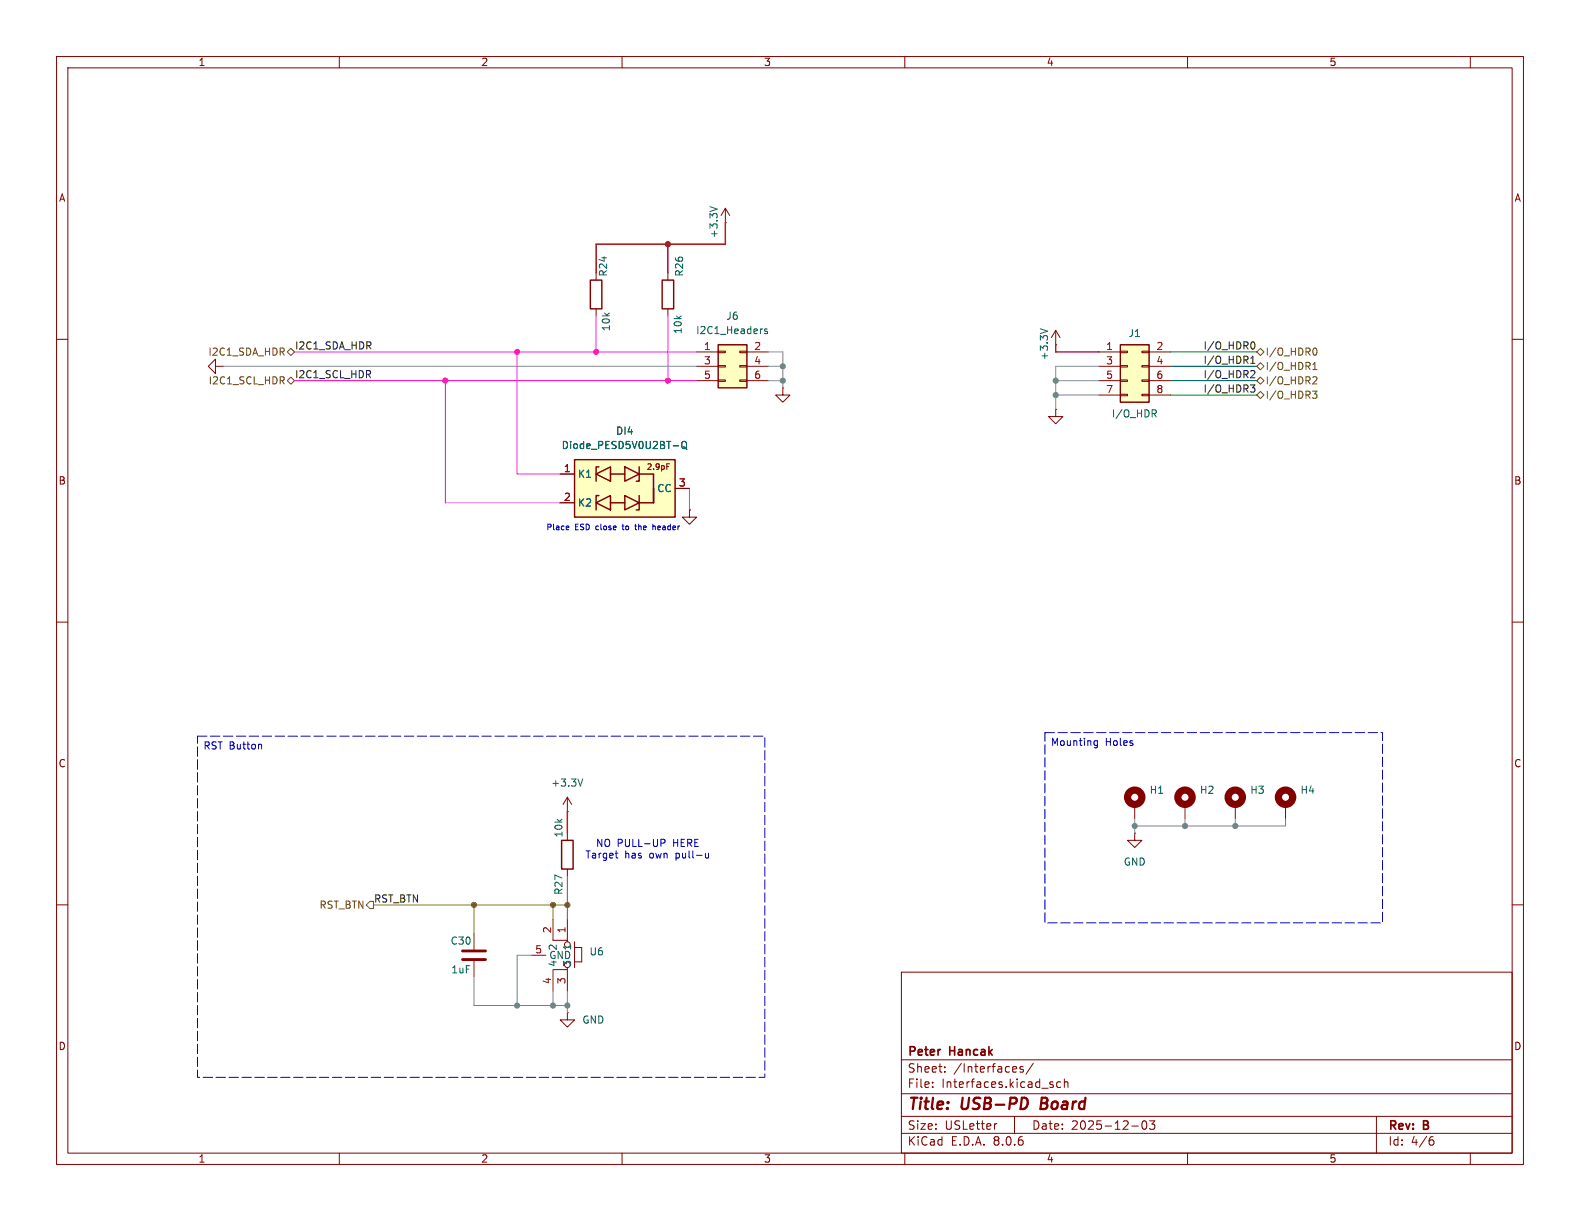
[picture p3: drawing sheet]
<svg xmlns="http://www.w3.org/2000/svg" width="279mm" height="216mm" viewBox="0 0 279 216" stroke-linecap="round" stroke-linejoin="round" font-family="sans-serif">
<g fill="none" stroke="#840000" stroke-width=".18">
<path d="M10 10h259.4v195.9h-259.4zM12 12h255.4v191.9h-255.4zM60 10v2M110 10v2M160 10v2M210 10v2M260 10v2M10 60h2M267.4 60h2M186.7 72.4v1.3h-1.3l1.3 1.2 1.3-1.2h-1.3M186.7 72.4h.1M10 110h2"/>
<path d="M267.4 110h2M10 160h2M100.3 143.5h.1M100.3 141l.8 1.2M100.3 141v2.5M100.3 147.3v1.3M100.3 153.7v1.2M100.3 141l-.7 1.2M200.7 142.2v2.6M227.3 142.2v2.6M267.4 160h2M83.8 165.1v2.8"/>
<path d="M83.8 169.9v2.8M94 168.9h2.5M97.8 162.6v3.7h2.5v.2M97.8 171.6v3.7M100.3 171.2v.3h-2.5M100.3 179.1v1.2h-1.2l1.2 1.3 1.3-1.3h-1.3M100.3 179.1h.1M100.3 162.6v3.7M100.3 171.6v3.7M101.6 166.5v4.6M101.6 167.5h1.3v2.6h-1.3M159.4 171.9h108v32h-108z"/>
<path d="M159.4 197.4h108M159.4 193.4h108M159.4 187.4h108M164.9 192.1v.2M164.9 191.4v.1M167.1 189.4v.2M167.1 188.7v.1M176.3 198.7l-.3 .1M179.4 197.4v3M179.7 188.7l.1 .2-.7 .2M180.9 188.7l-.3-.1-.2 .2v.2l.5 .2v.3h-.5M182.7 188l-1.3 1.9"/>
<path d="M186.1 191.8l.2 .2-.2 .3M186.1 191.3l.1 .1M187.6 191.4l-.5-.1-.2 .3v.4l.1 .2h.6M188.2 191.4l.2-.1 .4 .1 .1 .9M188.2 190.8v1.5M200.1 199.1h1.2M202.1 198.3l.2-.1a.81 .81 0 0 1 .6 .6 .81 .81 0 0 1-.3 .8l-.2 .1a.81 .81 0 0 1-.3-1.4zM203.3 198.2h.9l-.5 .6 .4 .1v.6l-.2 .2h-.4l-.2-.2M243.4 197.4v6.5M60 203.9v2M110 203.9v2M159.4 200.4h108"/>
<path d="M160 203.9v2M210 203.9v2M253 201.6h.3l.3 .2-.1 .5-.5 .2M253.4 201l-.4 .1M260 203.9v2"/>
<circle cx="100.3" cy="167" r=".51"/>
</g>
<path d="M184.2 194.1l-.2 2h.7" fill="none" stroke="#840000" stroke-width=".4"/>
<g fill="none" stroke="#840000" stroke-width="1.3">
<circle cx="200.7" cy="141" r="1.27"/>
<circle cx="227.3" cy="141" r="1.27"/>
</g>
<path d="M103.1 137.7l-.5 1.3" fill="none" stroke="#006464" stroke-width=".18"/>
<path d="M99.3 148.6h2v5.1h-2z" fill="none" stroke="#840000" stroke-width=".25"/>
<path d="M81.8 168.1h4.1M81.8 169.7h4.1" fill="none" stroke="#840000" stroke-width=".51"/>
<path d="M198.1 61h5.1v10.1h-5.1z" fill="#ffffc2"/>
<g fill="none" stroke="#840000" stroke-width=".18">
<path d="M38.1 64.8v-1.3l-1.3 1.3 1.3 1.2v-1.2h1.3M39.4 64.8h.1M138.4 68.6v1.3h1.3l-1.3 1.2-1.2-1.2h1.2M138.4 68.6h.1M194.3 62.2h3.8M194.3 64.8h3.8M194.3 67.3h3.8M194.3 69.9h3.8M198.1 69.7h1.3v.3h-1.3zM198.1 67.2h1.3v.2h-1.3zM198.1 64.6h1.3v.3h-1.3zM198.1 62.1h1.3v.3h-1.3z"/>
<path d="M201.9 69.7h1.3v.3h-1.3zM201.9 67.2h1.3v.2h-1.3zM201.9 64.6h1.3v.3h-1.3zM201.9 62.1h1.3v.3h-1.3zM203.2 62.2h3.8M203.2 64.8h3.8M203.2 67.3h3.8M203.2 69.9h3.8M200.7 147.3v1.3h1.2l-1.2 1.3-1.3-1.3h1.3M200.7 147.3h.1M218.4 142.2v2.6"/>
</g>
<path d="M198.1 61h5.1v10.1h-5.1z" fill="none" stroke="#840000" stroke-width=".25"/>
<path d="M204 73.1l.5 .6M204.2 72.5l.3 .2-.1 .3-.2 .1" fill="none" stroke="#006464" stroke-width=".18"/>
<circle cx="218.4" cy="141" r="1.27" fill="none" stroke="#840000" stroke-width="1.3"/>
<path d="M101.6 81.3h17.8v10.1h-17.8z" fill="#ffffc2"/>
<g fill="none" stroke="#840000" stroke-width=".25">
<path d="M104.4 49.5h2v5.1h-2zM117.1 49.5h2v5.1h-2zM101.6 81.3h17.8v10.1h-17.8zM105.4 88.9l2.5-1.3v2.6zM105.4 83.8l2.5-1.2v2.5zM105.9 87.6h-.5v2.6M105.9 82.6h-.5v2.5M107.9 88.9h2.6M107.9 83.8h2.6M110.5 87.6l2.5 1.3-2.5 1.3zM110.5 82.6l2.5 1.2-2.5 1.3zM113 87.6v2.6h-.5"/>
<path d="M113 82.6v2.5h-.5M113 88.9h2.6M113 83.8h2.6v5.1v-2.5"/>
</g>
<g fill="none" stroke="#840000" stroke-width=".18">
<path d="M128.3 39.4h.1M128.3 36.8l.7 1.3M128.3 36.8v2.6M128.3 36.8l-.8 1.3M105.4 48.3v1.2M105.4 54.6v1.3M118.1 48.3v1.2M118.1 54.6v1.3M186.7 58.4l.8 1.3M186.7 58.4v2.6M186.7 58.4l-.8 1.3M186.7 61h.1"/>
<path d="M99.1 83.8h2.5M99.1 88.9h2.5M117.9 82h.5M119.4 86.4h2.5M121.9 90.2v1.2h1.3l-1.3 1.3-1.3-1.3h1.3M121.9 90.2h.1M209.5 142.2v2.6"/>
</g>
<path d="M125.5 36.6l1.3 .4M184 58.1l1.2 .5M119 78.8h1M120.6 78.2l.3-.2a.43 .43 0 0 1 .5 .5v.4a.42 .42 0 0 1-.4 .4 .42 .42 0 0 1-.4-.4zM120.8 79l.4 .3M121.2 79.3l.3 .1" fill="none" stroke="#006464" stroke-width=".18"/>
<circle cx="209.5" cy="141" r="1.27" fill="none" stroke="#840000" stroke-width="1.3"/>
<path d="M127 61h5.1v7.6h-5.1z" fill="#ffffc2"/>
<g fill="none" stroke="#840000" stroke-width=".18">
<path d="M123.2 62.2h3.8M123.2 64.8h3.8M123.2 67.3h3.8M127 67.2h1.3v.2h-1.3zM127 64.6h1.3v.3h-1.3zM127 62.1h1.3v.3h-1.3zM130.8 67.2h1.3v.2h-1.3zM130.8 64.6h1.3v.3h-1.3zM130.8 62.1h1.3v.3h-1.3zM132.1 62.2h3.8M132.1 64.8h3.8M132.1 67.3h3.8"/>
<path d="M99.1 83.8h2.5M99.1 88.9h2.5M119.4 86.4h2.5M121.9 90.2h.1"/>
</g>
<path d="M127 61h5.1v7.6h-5.1z" fill="none" stroke="#840000" stroke-width=".25"/>
<path d="M135.7 58.2h-.3l-.2 .1 .1 .2 .4 .1v.3h-.5M119 78.8h1M120.6 78.2l.3-.2a.43 .43 0 0 1 .5 .5v.4a.42 .42 0 0 1-.4 .4 .42 .42 0 0 1-.4-.4zM120.8 79l.4 .3M121.2 79.3l.3 .1" fill="none" stroke="#006464" stroke-width=".18"/>
<path d="M50.8 67.3l.6-.6 .7 .6-.7 .6zM50.8 62.2l.6-.6 .7 .6-.7 .7zM222.2 62.2l.7-.6 .6 .6-.6 .7zM222.2 64.8l.7-.7 .6 .7-.6 .6zM222.2 67.3l.7-.6 .6 .6-.6 .6zM222.9 69.2l.6 .7-.6 .6-.7-.6zM232.1 69.2h.8l-.4 .4 .3 .2 .1 .4-.3 .2h-.3M232.2 65.3h.7M232.2 64.4l.3-.3v1.2M232.3 61.6l.2-.1a.68 .68 0 0 1 .4 .7 .68 .68 0 0 1-.4 .6l-.2-.1M232.3 66.6l.5 .1 .1 .3-.8 .9h.8M65.4 159.4h.6v1.3h-.6l-.6-.7z" fill="none" stroke="#725600" stroke-width=".18"/>
<path d="M221.1 68.1h.8l-.4 .5 .3 .1 .1 .4-.2 .2h-.4M221.2 64.3h.7M221.2 63.4l.3-.4v1.3M221.4 65.5l.4 .1 .1 .3-.8 .9h.8M221.4 60.5l.1-.1a.68 .68 0 0 1 .4 .7 .68 .68 0 0 1-.4 .6h-.1" fill="none" stroke="#0f0f0f" stroke-width=".18"/>
<g fill="none" stroke="#0000c2" stroke-width=".18">
<path d="M100.3 93l.3 .1v.1l-.5 .1M100.6 93.6l-.3 .1M110 93h.4M112.2 93h.4M112.4 92.7v.8l.2 .2M115.5 93.1h.3l.1 .6M115.5 92.7v1M46.1 131.6l.2 .2v.6M193.5 131.7l.2 .1h.4M194.1 131v1l-.3 .2h-.3M194.1 131h-.4l-.2 .1M108.8 150.9h.5"/>
<path d="M109 151.7h.3M116.9 148.4h.5l.2 .2-.1 .4-.6 .1M124.7 150.9l.1 .8h.3l.2-.1M125.3 150.9v.8"/>
</g>
<path d="M34.9 130.2h100.4v60.3h-100.4zM184.8 129.5h59.7v33.7h-59.7z" fill="none" stroke="#0000c2" stroke-width=".18" stroke-dasharray="1.7 .6"/>
<g fill="none" stroke="#848484" stroke-width=".18">
<path d="M39.4 64.8h83.8M135.9 64.8h2.5M135.9 62.2h2.5v6.4M135.9 67.3h2.5M186.7 67.3h7.6M186.7 69.9h7.6M194.3 64.8h-7.6v7.6M121.9 86.4v3.8M200.7 144.8v2.5M209.5 144.8v1.3M218.4 144.8v1.3M227.3 144.8v1.3h-26.6"/>
<path d="M83.8 172.7v5.1h16.5M94 168.9h-2.6v8.9M97.8 175.3v2.5M100.3 175.3v3.8"/>
</g>
<path d="M207 64.8h15.2M207 62.2h15.2M207 67.3h15.2M207 69.9h15.2" fill="none" stroke="#009600" stroke-width=".18"/>
<path d="M105.4 55.9v6.3M118.1 55.9v11.4M52.1 67.3h71.1M52.1 62.2h71.1M78.7 67.3v21.6h20.4M91.4 62.2v21.6h7.7" fill="none" stroke="#f0f" stroke-width=".18"/>
<path d="M128.3 39.4v3.8h-22.9v5.1M118.1 43.2v5.1M186.7 61v1.2h7.6M100.3 143.5v3.8" fill="none" stroke="#f00" stroke-width=".25"/>
<path d="M100.3 154.9v7.7M66 160h34.3M83.8 160v5.1M97.8 160v2.6" fill="none" stroke="#848400" stroke-width=".18"/>
<g fill="#848484" stroke="#848484" stroke-width=".18">
<circle cx="186.7" cy="69.9" r=".46"/>
<circle cx="200.7" cy="146.1" r=".46"/>
<circle cx="138.4" cy="64.8" r=".46"/>
<circle cx="138.4" cy="67.3" r=".46"/>
<circle cx="218.4" cy="146.1" r=".46"/>
<circle cx="186.7" cy="67.3" r=".46"/>
<circle cx="209.5" cy="146.1" r=".46"/>
<circle cx="100.3" cy="177.8" r=".46"/>
<circle cx="91.4" cy="177.8" r=".46"/>
<circle cx="97.8" cy="177.8" r=".46"/>
</g>
<g fill="#f0f" stroke="#f0f" stroke-width=".18">
<circle cx="118.1" cy="67.3" r=".46"/>
<circle cx="105.4" cy="62.2" r=".46"/>
<circle cx="78.7" cy="67.3" r=".46"/>
<circle cx="91.4" cy="62.2" r=".46"/>
</g>
<circle cx="118.1" cy="43.2" r=".46" fill="#f00" stroke="#f00" stroke-width=".18"/>
<g fill="#848400" stroke="#848400" stroke-width=".18">
<circle cx="97.8" cy="160" r=".46"/>
<circle cx="83.8" cy="160" r=".46"/>
<circle cx="100.3" cy="160" r=".46"/>
</g>
<g font-size="2.8" fill="#840000">
<text x="160.4" y="196.8">Title:</text>
<text x="170.1" y="196.8">USB-PD</text>
<text x="184.9" y="196.8">Board</text>
</g>
<g font-size="2.1" fill="#840000">
<text x="160.4" y="189.9">Sheet:</text>
<text x="160.4" y="187.1">Peter</text>
<text x="168" y="187.1">Hancak</text>
<text x="168.6" y="189.9">/Interfaces/</text>
<text x="160.4" y="192.6">File:</text>
<text x="166.5" y="192.6">Interfaces.kicad_sch</text>
<text x="160.4" y="202.8">KiCad</text>
<text x="160.4" y="200">Size:</text>
<text x="167.1" y="200">USLetter</text>
<text x="168.1" y="202.8">E.D.A.</text>
<text x="175.7" y="202.8">8.0.6</text>
<text x="182.4" y="200">Date:</text>
<text x="189.4" y="200">2025-12-03</text>
<text x="245.4" y="200.2">Rev:</text>
<text x="245.4" y="202.8">Id:</text>
<text x="249.5" y="202.8">4/6</text>
<text x="251.8" y="200.2">B</text>
</g>
<g font-size="1.8" fill="#840000">
<text x="35" y="11.9">1</text>
<text x="85" y="11.9">2</text>
<text x="135" y="11.9">3</text>
<text x="185" y="11.9">4</text>
<text x="235" y="11.9">5</text>
<text x="10.3" y="35.9">A</text>
<text x="267.7" y="35.9">A</text>
<text x="10.3" y="85.9">B</text>
<text x="267.7" y="85.9">B</text>
<text x="10.3" y="135.9">C</text>
<text x="267.7" y="135.9">C</text>
<text x="10.3" y="185.9">D</text>
<text x="267.7" y="185.9">D</text>
<text x="35" y="205.8">1</text>
<text x="85" y="205.8">2</text>
<text x="135" y="205.8">3</text>
<text x="185" y="205.8">4</text>
<text x="235" y="205.8">5</text>
</g>
<g font-size="1.8" fill="#006464">
<text x="127.1" y="42.2" transform="rotate(-90 127.1 42.2)">+3.3V</text>
<text x="107.5" y="49" transform="rotate(-90 107.5 49)">R24</text>
<text x="121" y="49" transform="rotate(-90 121 49)">R26</text>
<text x="108.1" y="58.7" transform="rotate(-90 108.1 58.7)">10k</text>
<text x="120.8" y="59.2" transform="rotate(-90 120.8 59.2)">10k</text>
<text x="123" y="59.3">I2C1_Headers</text>
<text x="128.3" y="56.7">J6</text>
<text x="199.5" y="59.8">J1</text>
<text x="185.5" y="63.8" transform="rotate(-90 185.5 63.8)">+3.3V</text>
<text x="108.8" y="77.1">DI4</text>
<text x="196.5" y="74">I/O_HDR</text>
<text x="99.2" y="79.6">Diode_PESD5V0U2BT-Q</text>
<text x="102.1" y="84.7">K1</text>
<text x="102.1" y="89.8">K2</text>
<text x="116.1" y="87.2">CC</text>
<text x="97.4" y="139.3">+3.3V</text>
<text x="203.2" y="140.6">H1</text>
<text x="212.1" y="140.6">H2</text>
<text x="221" y="140.6">H3</text>
<text x="229.9" y="140.6">H4</text>
<text x="99.7" y="148.2" transform="rotate(-90 99.7 148.2)">10k</text>
<text x="198.6" y="153.3">GND</text>
<text x="99.7" y="158.3" transform="rotate(-90 99.7 158.3)">R27</text>
<text x="79.6" y="167.2">C30</text>
<text x="79.7" y="172.3">1uF</text>
<text x="97" y="169.8">GND</text>
<text x="98.7" y="171.1" transform="rotate(-90 98.7 171.1)">4</text>
<text x="98.7" y="168.2" transform="rotate(-90 98.7 168.2)">2</text>
<text x="101.2" y="171.1" transform="rotate(-90 101.2 171.1)">3</text>
<text x="101.2" y="168.2" transform="rotate(-90 101.2 168.2)">1</text>
<text x="104.1" y="169.1">U6</text>
<text x="102.9" y="181.2">GND</text>
</g>
<g font-size="1.8" fill="#725600">
<text x="36.7" y="63.1">I2C1_SDA_HDR</text>
<text x="223.7" y="63.1">I/O_HDR0</text>
<text x="223.7" y="65.6">I/O_HDR1</text>
<text x="36.8" y="68.2">I2C1_SCL_HDR</text>
<text x="223.7" y="68.2">I/O_HDR2</text>
<text x="223.7" y="70.7">I/O_HDR3</text>
<text x="56.4" y="160.9">RST_BTN</text>
</g>
<g font-size="1.8" fill="#0f0f0f">
<text x="52.1" y="61.9">I2C1_SDA_HDR</text>
<text x="212.7" y="64.4">I/O_HDR1</text>
<text x="212.7" y="61.9">I/O_HDR0</text>
<text x="52.1" y="67">I2C1_SCL_HDR</text>
<text x="212.7" y="67">I/O_HDR2</text>
<text x="212.7" y="69.5">I/O_HDR3</text>
<text x="66" y="159.7">RST_BTN</text>
</g>
<g font-size="1.8" fill="#a90000">
<text x="124.4" y="62">1</text>
<text x="124.4" y="64.5">3</text>
<text x="133.3" y="62">2</text>
<text x="133.3" y="64.5">4</text>
<text x="195.5" y="62">1</text>
<text x="195.5" y="64.5">3</text>
<text x="204.4" y="62">2</text>
<text x="204.4" y="64.5">4</text>
<text x="124.4" y="67.1">5</text>
<text x="133.3" y="67.1">6</text>
<text x="195.5" y="67.1">5</text>
<text x="195.5" y="69.6">7</text>
<text x="204.4" y="67.1">6</text>
<text x="204.4" y="69.6">8</text>
<text x="99.6" y="83.6">1</text>
<text x="99.6" y="88.6">2</text>
<text x="119.9" y="86.1">3</text>
<text x="97.5" y="165.1" transform="rotate(-90 97.5 165.1)">2</text>
<text x="100.1" y="165.1" transform="rotate(-90 100.1 165.1)">1</text>
<text x="94.5" y="168.7">5</text>
<text x="97.5" y="174.1" transform="rotate(-90 97.5 174.1)">4</text>
<text x="100.1" y="174.1" transform="rotate(-90 100.1 174.1)">3</text>
</g>
<g font-size="1.8" fill="#0000c2">
<text x="35.9" y="132.9">RST Button</text>
<text x="185.7" y="132.2">Mounting</text>
<text x="195.4" y="132.2">Holes</text>
<text x="105.3" y="150">NO PULL-UP</text>
<text x="119.1" y="150">HERE</text>
<text x="103.4" y="152">Target</text>
<text x="110.5" y="152">has</text>
<text x="114.9" y="152">own</text>
<text x="119.7" y="152">pull-u</text>
</g>
<text font-size="1.4" fill="#840000" x="114.3" y="83.3">2.9pF</text>
<g font-size="1.4" fill="#0000c2">
<text x="96.5" y="94">Place</text>
<text x="101.7" y="94">ESD</text>
<text x="105.6" y="94">close</text>
<text x="110.5" y="94">to</text>
<text x="113" y="94">the</text>
<text x="116.4" y="94">header</text>
</g>
</svg>
